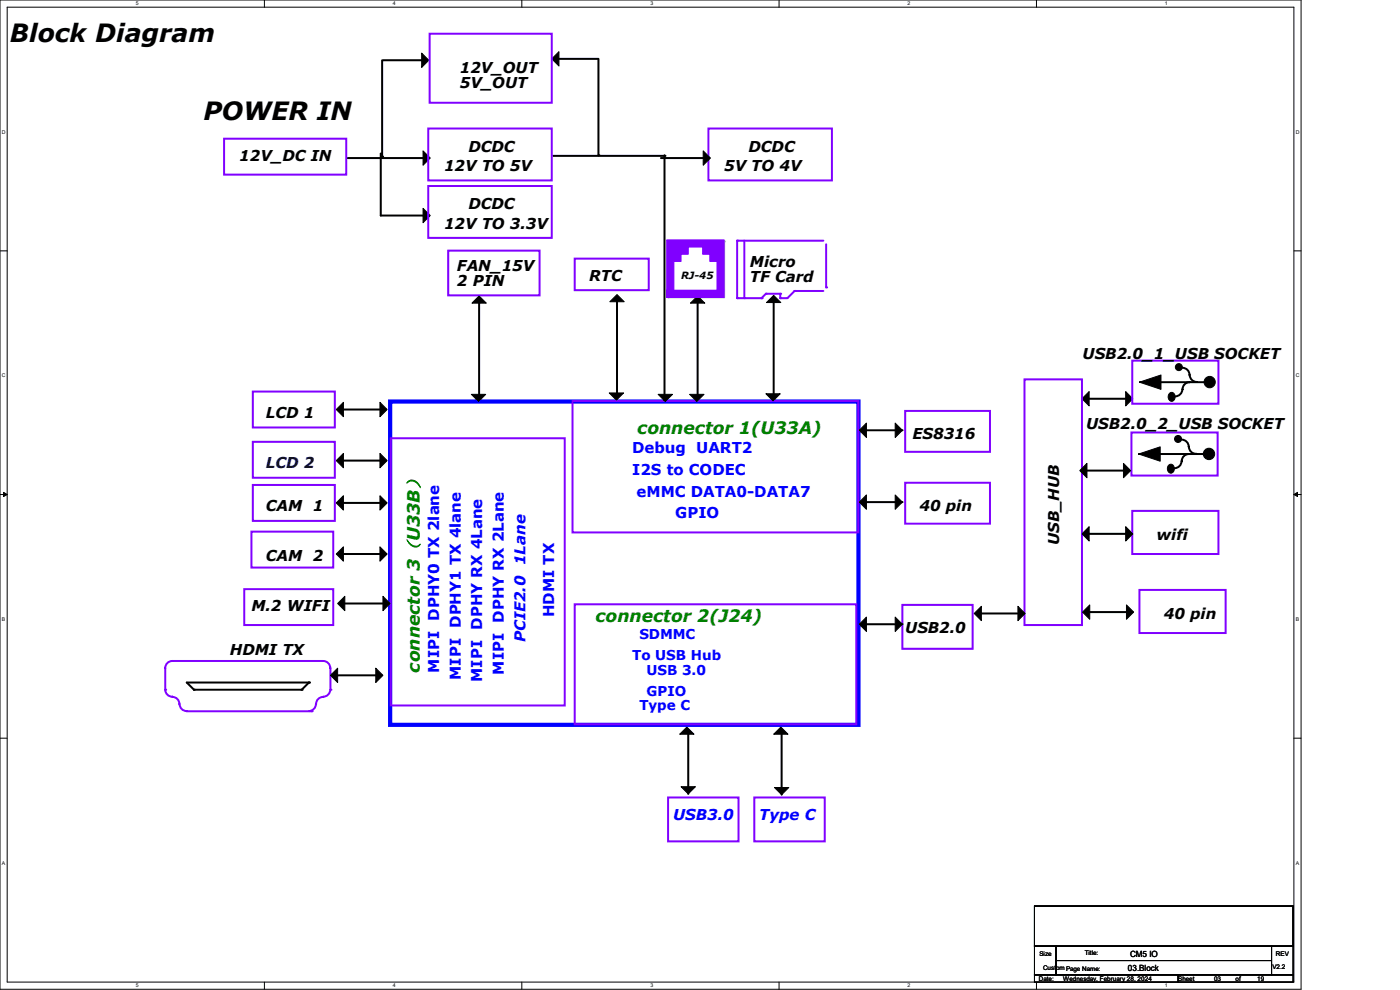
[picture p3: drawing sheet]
<svg xmlns="http://www.w3.org/2000/svg" width="297mm" height="210mm" viewBox="0 0 297 210" stroke-linecap="round" stroke-linejoin="round" font-family="sans-serif">
<g fill="none" stroke="#000" stroke-width=".21">
<path d="M0 0h276v209.8h-276zM1.5 1.5h273v206.8h-273zM56.1 0v1.5M89.5 11.3l1.5 1.5-1.5 1.5zM110.7 0v1.5M118.6 11v3l-1.5-1.5zM165.3 0v1.5M219.9 0v1.5M89.7 32l1.6 1.5-1.6 1.6zM0 53.2h1.5M274.5 53.2h1.5M0 104.9h1.5"/>
<path d="M.8 104.4l.7 .5-.7 .4zM274.5 104.9l.8-.5v.9zM274.5 104.9h1.5M0 156.6h1.5M274.5 156.6h1.5M56.1 208.3v1.5M110.7 208.3v1.5M165.3 208.3v1.5M219.9 208.3v1.5"/>
</g>
<g fill="#000">
<path d="M.8 104.4l.7 .5-.7 .4zM274.5 104.9l.8-.5v.9z"/>
<path d="M89.5 11.3l1.5 1.5-1.5 1.5z" fill-rule="evenodd"/>
<path d="M118.6 11v3l-1.5-1.5z" fill-rule="evenodd"/>
<path d="M89.7 32l1.6 1.5-1.6 1.6z" fill-rule="evenodd"/>
</g>
<path d="M81.1 12.8h9.4M117.5 12.5h9.5M73.7 33.5h17.1M117.3 33.1h23.7" fill="none" stroke="#000" stroke-width=".42"/>
<g fill="#000">
<circle cx="90.5" cy="12.8" r=".21"/>
<circle cx="117.5" cy="12.5" r=".21"/>
<circle cx="90.8" cy="33.5" r=".21"/>
<circle cx="141" cy="33.1" r=".21"/>
</g>
<path d="M82.8 85.2h99.3v68.6h-99.3z" fill="none" stroke="#00f" stroke-width=".89"/>
<path d="M175.3 51.8v9.2M82.9 93h36.9v56.6h-36.9zM121.5 85h60.6v27.9h-60.6zM121.9 128.2h59.8v25.4h-59.8z" fill="none" stroke="#8000ff" stroke-width=".42"/>
<circle cx="175.3" cy="61" r=".21" fill="#8000ff"/>
<g fill="#000">
<path d="M130.9 62.5l1.5 1.5h-3z" fill-rule="evenodd"/>
<path d="M71.3 86.9l1.6-1.6v3.1z" fill-rule="evenodd"/>
<path d="M71.3 97.7l1.6-1.5v3z" fill-rule="evenodd"/>
<path d="M80.6 85.3l1.5 1.6-1.5 1.5z" fill-rule="evenodd"/>
<path d="M80.6 96.2l1.5 1.5-1.5 1.5z" fill-rule="evenodd"/>
<path d="M129.2 83.4h3.1l-1.5 1.5z" fill-rule="evenodd"/>
<path d="M139.6 83.7h3.1l-1.6 1.5z" fill-rule="evenodd"/>
<path d="M229.1 99.8l1.5-1.5v3z" fill-rule="evenodd"/>
<path d="M229.5 84.6l1.6-1.5v3z" fill-rule="evenodd"/>
<path d="M238.3 98.3l1.6 1.5-1.6 1.5z" fill-rule="evenodd"/>
<path d="M238.8 83.1l1.5 1.5-1.5 1.5z" fill-rule="evenodd"/>
<path d="M241.6 96.3l4.5-1.5v3l-4.5-1.5h1.5z" fill-rule="evenodd"/>
<path d="M241.7 81.1l4.6-1.6v3.1l-4.6-1.5h1.5z" fill-rule="evenodd"/>
<path d="M247.9 98.7a.74 .74 0 0 1 .9-.1 .74 .74 0 0 1 .3 .8 .76 .76 0 0 1-.7 1 .76 .76 0 0 1-.8-1z" fill-rule="evenodd"/>
<path d="M248 83.5a.74 .74 0 0 1 .9-.2 .74 .74 0 0 1 .4 .9 .76 .76 0 0 1-.7 .9 .76 .76 0 0 1-.8-.9z" fill-rule="evenodd"/>
<path d="M229.5 113.2l1.6-1.5v3.1z" fill-rule="evenodd"/>
<path d="M238.8 111.7l1.5 1.5-1.5 1.6z" fill-rule="evenodd"/>
<path d="M182.3 132.4l1.5-1.5v3z" fill-rule="evenodd"/>
<path d="M189.9 130.9l1.5 1.5-1.5 1.5z" fill-rule="evenodd"/>
<path d="M208.2 128.6v3.1l-1.5-1.6z" fill-rule="evenodd"/>
<path d="M215.9 128.6l1.6 1.5-1.6 1.6z" fill-rule="evenodd"/>
<path d="M229.7 129.8l1.5-1.5v3.1z" fill-rule="evenodd"/>
<path d="M239 128.3l1.5 1.5-1.5 1.6z" fill-rule="evenodd"/>
<path d="M144.2 155.7l1.5-1.5 1.5 1.5z" fill-rule="evenodd"/>
<path d="M164.1 155.7l1.6-1.5 1.5 1.5z" fill-rule="evenodd"/>
<path d="M164.3 167h3l-1.5 1.6z" fill-rule="evenodd"/>
<circle cx="250.1" cy="77.9" r=".74"/>
<circle cx="249.9" cy="93.1" r=".74"/>
<circle cx="256.5" cy="96.3" r="1.21"/>
<circle cx="256.6" cy="81" r="1.2"/>
</g>
<g fill="none" stroke="#000" stroke-width=".21">
<path d="M130.9 62.5l1.5 1.5h-3zM71.3 86.9l1.6-1.6v3.1zM71.3 97.7l1.6-1.5v3zM80.6 85.3l1.5 1.6-1.5 1.5zM80.6 96.2l1.5 1.5-1.5 1.5zM129.2 83.4h3.1l-1.5 1.5zM139.6 83.7h3.1l-1.6 1.5zM229.1 99.8l1.5-1.5v3zM229.5 84.6l1.6-1.5v3zM238.3 98.3l1.6 1.5-1.6 1.5zM238.8 83.1l1.5 1.5-1.5 1.5zM241.6 96.3l4.5-1.5v3l-4.5-1.5h1.5z"/>
<path d="M241.7 81.1l4.6-1.6v3.1l-4.6-1.5h1.5zM247.9 98.7a.74 .74 0 0 1 .9-.1 .74 .74 0 0 1 .3 .8 .76 .76 0 0 1-.7 1 .76 .76 0 0 1-.8-1zM248 83.5a.74 .74 0 0 1 .9-.2 .74 .74 0 0 1 .4 .9 .76 .76 0 0 1-.7 .9 .76 .76 0 0 1-.8-.9zM229.5 113.2l1.6-1.5v3.1zM238.8 111.7l1.5 1.5-1.5 1.6zM182.3 132.4l1.5-1.5v3zM189.9 130.9l1.5 1.5-1.5 1.5zM208.2 128.6v3.1l-1.5-1.6zM215.9 128.6l1.6 1.5-1.6 1.6zM229.7 129.8l1.5-1.5v3.1zM239 128.3l1.5 1.5-1.5 1.6zM144.2 155.7l1.5-1.5 1.5 1.5z"/>
<path d="M164.1 155.7l1.6-1.5 1.5 1.5zM164.3 167h3l-1.5 1.6z"/>
<circle cx="250.1" cy="77.9" r=".74"/>
<circle cx="249.9" cy="93.1" r=".74"/>
<circle cx="256.5" cy="96.3" r="1.21"/>
<circle cx="256.6" cy="81" r="1.2"/>
</g>
<g fill="none" stroke="#000" stroke-width=".42">
<path d="M81.1 13v20.2M127 12.7v20.2M141 32.9v52M130.9 63.8v20.3M250.9 78a1.5 1.5 0 0 1 1.4 1.5M252.4 79.5a1.5 1.5 0 0 0 1.5 1.5M72.6 86.9h9.1M72.6 97.7h9.1M230.3 99.8h9.1M230.7 84.6h9.2M243.1 96.3h12.2M243.2 81.1h12.2"/>
<path d="M250.7 97.8a1.5 1.5 0 0 1-1.5 1.5M250.7 93.3a1.5 1.5 0 0 1 1.5 1.5M250.8 82.6a1.5 1.5 0 0 1-1.5 1.5M252.2 94.8a1.5 1.5 0 0 0 1.5 1.5M252.2 96.3a1.5 1.5 0 0 0-1.5 1.5M252.4 81.1a1.5 1.5 0 0 0-1.5 1.5M230.7 113.2h9.2M182.7 132.4h8.6M207.9 130.1h9.1M230.9 129.8h9.1"/>
</g>
<g fill="#000">
<circle cx="81.1" cy="33.2" r=".21"/>
<circle cx="127" cy="32.9" r=".21"/>
<circle cx="81.7" cy="97.7" r=".21"/>
<circle cx="81.7" cy="86.9" r=".21"/>
<circle cx="130.9" cy="84.1" r=".21"/>
<circle cx="141" cy="84.9" r=".21"/>
<circle cx="239.4" cy="99.8" r=".21"/>
<circle cx="239.9" cy="84.6" r=".21"/>
<circle cx="243.1" cy="96.3" r=".21"/>
<circle cx="243.2" cy="81.1" r=".21"/>
<circle cx="239.9" cy="113.2" r=".21"/>
<circle cx="191.3" cy="132.4" r=".21"/>
<circle cx="217" cy="130.1" r=".21"/>
<circle cx="240" cy="129.8" r=".21"/>
</g>
<path d="M91.1 7.2h26v14.6h-26zM47.5 29.4h25.9v7.6h-25.9zM90.8 27.3h26.3v11h-26.3zM95.1 53.2h19.4v9.5h-19.4zM121.9 54.9h15.7v6.7h-15.7zM240.2 76.5h18.3v9.1h-18.3zM53.6 83.1h17.4v7.6h-17.4zM217.3 80.5h12.2v52.1h-12.2zM240 91.7h18.3v9.2h-18.3zM240.2 108.4h18.3v9.1h-18.3zM191.4 128.3h14.9v9.3h-14.9zM36.6 140.2h32a1.5 1.5 0 0 1 1.5 1.5" fill="none" stroke="#8000ff" stroke-width=".42"/>
<circle cx="36.6" cy="140.2" r=".21" fill="#8000ff"/>
<path d="M39.6 144.8h25.9l-1.5 1.5h-22.9z" fill="none" stroke="#000" stroke-width=".42"/>
<g fill="#000">
<circle cx="41.1" cy="146.3" r=".21"/>
<circle cx="64" cy="146.3" r=".21"/>
<circle cx="65.5" cy="144.8" r=".21"/>
</g>
<path d="M36.6 140.2a1.5 1.5 0 0 0-1.5 1.5v4.6a1.5 1.5 0 0 0 1.5 1.5 1.57 1.57 0 0 1 1.5 1.6 1.57 1.57 0 0 0 1.5 1.4M70.1 146.3a1.89 1.89 0 0 1-2 1.6 1.51 1.51 0 0 0-1 1.5 1.6 1.6 0 0 1-1.6 1.4" fill="none" stroke="#8000ff" stroke-width=".42"/>
<circle cx="35.1" cy="146.3" r=".21" fill="#8000ff"/>
<path d="M70.1 141.7v4.6" fill="none" stroke="#8000ff" stroke-width=".42"/>
<circle cx="70.1" cy="146.3" r=".21" fill="#8000ff"/>
<path d="M80.8 32.6v13.1h10M140.2 33.5h10.1M72.6 106.7h9.1M72.6 117.5h9.1M72.9 128h9.4M71.3 143.3h9.5M146 155v13.4M165.8 155.2v13.4" fill="none" stroke="#000" stroke-width=".42"/>
<g fill="#000">
<circle cx="80.8" cy="32.6" r=".21"/>
<circle cx="150.3" cy="33.5" r=".21"/>
<circle cx="90.8" cy="45.7" r=".21"/>
<circle cx="81.7" cy="117.5" r=".21"/>
<circle cx="81.7" cy="106.7" r=".21"/>
<circle cx="82.3" cy="128" r=".21"/>
<circle cx="80.8" cy="143.3" r=".21"/>
<circle cx="146" cy="155" r=".21"/>
<circle cx="165.8" cy="155.2" r=".21"/>
</g>
<path d="M90.8 39.5h26.3v11h-26.3zM150.3 27.3h26.2v11h-26.2zM53.6 93.7h17.4v7.6h-17.4zM53.3 112.8h17.4v7.6h-17.4zM53.6 102.9h17.4v7.6h-17.4zM51.8 125h18.9v7.6h-18.9zM241.7 125.1h18.3v9.2h-18.3zM39.6 150.9h26.5M141.7 169.2h15v9.3h-15zM160 169.2h15v9.3h-15z" fill="none" stroke="#8000ff" stroke-width=".42"/>
<g fill="#000">
<path d="M149.2 32l1.5 1.5-1.5 1.6z" fill-rule="evenodd"/>
<path d="M89.7 44.2l1.6 1.5-1.6 1.5z" fill-rule="evenodd"/>
<path d="M71.3 106.7l1.6-1.5v3z" fill-rule="evenodd"/>
<path d="M71.3 117.5l1.6-1.5v3z" fill-rule="evenodd"/>
<path d="M80.6 105.2l1.5 1.5-1.5 1.5z" fill-rule="evenodd"/>
<path d="M80.6 116l1.5 1.5-1.5 1.5z" fill-rule="evenodd"/>
<path d="M71.6 128l1.6-1.5v3z" fill-rule="evenodd"/>
<path d="M81.2 126.5l1.6 1.5-1.6 1.5z" fill-rule="evenodd"/>
<path d="M71.6 141.7v3.1l-1.5-1.5z" fill-rule="evenodd"/>
<path d="M79.7 141.7l1.5 1.6-1.5 1.5z" fill-rule="evenodd"/>
<path d="M144.5 166.9h3l-1.5 1.5z" fill-rule="evenodd"/>
</g>
<path d="M149.2 32l1.5 1.5-1.5 1.6zM89.7 44.2l1.6 1.5-1.6 1.5zM71.3 106.7l1.6-1.5v3zM71.3 117.5l1.6-1.5v3zM80.6 105.2l1.5 1.5-1.5 1.5zM80.6 116l1.5 1.5-1.5 1.5zM71.6 128l1.6-1.5v3zM81.2 126.5l1.6 1.5-1.6 1.5zM71.6 141.7v3.1l-1.5-1.5zM79.7 141.7l1.5 1.6-1.5 1.5zM144.5 166.9h3l-1.5 1.5z" fill="none" stroke="#000" stroke-width=".21"/>
<circle cx="66.1" cy="150.9" r=".21" fill="#8000ff"/>
<path d="M168.6 61.7h6.1" fill="none" stroke="#8000ff" stroke-width=".42"/>
<circle cx="168.6" cy="61.7" r=".21" fill="#8000ff"/>
<path d="M157.9 51.1v12.1" fill="none" stroke="#8000ff" stroke-width=".42"/>
<circle cx="157.9" cy="63.2" r=".21" fill="#8000ff"/>
<path d="M156.4 51.1h18.3" fill="none" stroke="#8000ff" stroke-width=".42"/>
<circle cx="156.4" cy="51.1" r=".21" fill="#8000ff"/>
<path d="M168.6 61.7l-1.6 1.5" fill="none" stroke="#8000ff" stroke-width=".42"/>
<circle cx="168.6" cy="61.7" r=".21" fill="#8000ff"/>
<path d="M165.5 63.2h1.5" fill="none" stroke="#8000ff" stroke-width=".42"/>
<circle cx="165.5" cy="63.2" r=".21" fill="#8000ff"/>
<path d="M162.5 62.3h3" fill="none" stroke="#8000ff" stroke-width=".42"/>
<circle cx="162.5" cy="62.3" r=".21" fill="#8000ff"/>
<path d="M165.5 62.3v.9" fill="none" stroke="#8000ff" stroke-width=".42"/>
<circle cx="165.5" cy="62.3" r=".21" fill="#8000ff"/>
<path d="M162.5 62.3l-1 .9" fill="none" stroke="#8000ff" stroke-width=".42"/>
<circle cx="161.5" cy="63.2" r=".21" fill="#8000ff"/>
<path d="M156.4 63.2h5.1" fill="none" stroke="#8000ff" stroke-width=".42"/>
<circle cx="161.5" cy="63.2" r=".21" fill="#8000ff"/>
<path d="M141.7 63.1h11.9" fill="none" stroke="#c0c0c0" stroke-width=".42"/>
<circle cx="141.7" cy="63.1" r=".21" fill="#c0c0c0"/>
<path d="M156.4 51.1v12.1" fill="none" stroke="#8000ff" stroke-width=".42"/>
<circle cx="156.4" cy="63.2" r=".21" fill="#8000ff"/>
<path d="M148 62.8l1.5 1.5h-3z" fill-rule="evenodd" fill="#000"/>
<path d="M148 62.8l1.5 1.5h-3z" fill="none" stroke="#000" stroke-width=".21"/>
<path d="M153.6 51.2v11.9" fill="none" stroke="#c0c0c0" stroke-width=".42"/>
<circle cx="153.6" cy="51.2" r=".21" fill="#c0c0c0"/>
<path d="M164.1 62.7l1.6 1.5h-3.1z" fill-rule="evenodd" fill="#000"/>
<path d="M164.1 62.7l1.6 1.5h-3.1z" fill="none" stroke="#000" stroke-width=".21"/>
<path d="M141.4 50.9h12.2v10.7h-1.5v-6.1h-1.5v-1.6h-1.5v-1.5h-3.1v1.5h-1.5v1.6h-1.5v6.1h-1.6z" fill-rule="evenodd" fill="#8000ff"/>
<path d="M141.4 50.9h12.2v10.7h-1.5v-6.1h-1.5v-1.6h-1.5v-1.5h-3.1v1.5h-1.5v1.6h-1.5v6.1h-1.6z" fill="none" stroke="#8000ff" stroke-width=".21"/>
<g fill="#000">
<path d="M146.3 83.7h3.1l-1.6 1.5z" fill-rule="evenodd"/>
<path d="M162.5 83.5h3l-1.5 1.5z" fill-rule="evenodd"/>
</g>
<path d="M146.3 83.7h3.1l-1.6 1.5zM162.5 83.5h3l-1.5 1.5z" fill="none" stroke="#000" stroke-width=".21"/>
<path d="M141.4 61.6h12.2v1.5h-12.2z" fill-rule="evenodd" fill="#8000ff"/>
<path d="M141.4 61.6h12.2v1.5h-12.2z" fill="none" stroke="#8000ff" stroke-width=".21"/>
<path d="M101.6 64.2v20.2M148 64.2v20.2M164.1 64v20.3M182.7 91.3h8.6M182.7 106.5h8.6" fill="none" stroke="#000" stroke-width=".42"/>
<g fill="#000">
<circle cx="101.6" cy="84.4" r=".21"/>
<circle cx="148" cy="84.4" r=".21"/>
<circle cx="164.1" cy="84.3" r=".21"/>
<circle cx="191.3" cy="91.3" r=".21"/>
<circle cx="191.3" cy="106.5" r=".21"/>
</g>
<g fill="#000">
<path d="M101.6 62.8l1.6 1.5h-3.1z" fill-rule="evenodd"/>
<path d="M100 83.7h3l-1.5 1.5z" fill-rule="evenodd"/>
<path d="M182.3 91.3l1.5-1.6v3.1z" fill-rule="evenodd"/>
<path d="M189.9 89.7l1.5 1.6-1.5 1.5z" fill-rule="evenodd"/>
<path d="M182.3 106.5l1.5-1.5v3z" fill-rule="evenodd"/>
<path d="M189.9 105l1.5 1.5-1.5 1.5z" fill-rule="evenodd"/>
</g>
<g fill="none" stroke="#000" stroke-width=".21">
<path d="M101.6 62.8l1.6 1.5h-3.1zM100 83.7h3l-1.5 1.5zM182.3 91.3l1.5-1.6v3.1zM189.9 89.7l1.5 1.6-1.5 1.5zM182.3 106.5l1.5-1.5v3zM189.9 105l1.5 1.5-1.5 1.5zM219.5 192.2h54.8v8.5h-54.8zM219.5 200.7h4.5v6.1h-4.5zM219.5 206.8h30.4v1.5h-30.4zM224 200.7h45.7v3.1h-45.7zM224 203.8h45.7v3h-45.7zM249.9 206.8h24.4v1.5h-24.4z"/>
<path d="M269.7 200.7h4.6v6.1h-4.6z"/>
</g>
<path d="M192 87.2h18v8.6h-18zM192 102.4h18v8.7h-18z" fill="none" stroke="#8000ff" stroke-width=".42"/>
<g font-size="5.3">
<text x="2.1" y="8.8">Block Diagram</text>
<text x="43.1" y="25.4">POWER IN</text>
</g>
<g font-size="3.6" fill="#008000">
<text x="135.2" y="92.1">connector 1(U33A)</text>
<text x="126.3" y="132">connector 2(J24)</text>
<text x="89.1" y="142.7" transform="rotate(-90 89.1 142.7)">connector 3（U33B）</text>
</g>
<g font-size="3.2">
<text x="97.5" y="15.4">12V_OUT</text>
<text x="97.5" y="18.6">5V_OUT</text>
<text x="50.8" y="34.2">12V_DC IN</text>
<text x="99.4" y="32.2">DCDC</text>
<text x="158.8" y="32.2">DCDC</text>
<text x="94.2" y="36.3">12V TO 5V</text>
<text x="153.6" y="36.3">5V TO 4V</text>
<text x="99.4" y="44.4">DCDC</text>
<text x="94.2" y="48.5">12V TO 3.3V</text>
<text x="96.9" y="57.5">FAN_15V</text>
<text x="125" y="59.6">RTC</text>
<text x="159.1" y="56.7">Micro</text>
<text x="159.1" y="59.9">TF Card</text>
<text x="96.9" y="60.7">2 PIN</text>
<text x="229.7" y="76.2">USB2.0_1_USB SOCKET</text>
<text x="56.4" y="88.6">LCD 1</text>
<text x="193.5" y="93.1">ES8316</text>
<text x="230.4" y="91">USB2.0_2_USB SOCKET</text>
<text x="56.4" y="108.4">CAM 1</text>
<text x="195.1" y="108.4">40 pin</text>
<text x="56.4" y="119">CAM 2</text>
<text x="224.7" y="115.7" transform="rotate(-90 224.7 115.7)">USB_HUB</text>
<text x="245.4" y="114.5">wifi</text>
<text x="53.3" y="129.7">M.2 WIFI</text>
<text x="246.9" y="131.2">40 pin</text>
<text x="192" y="134.3">USB2.0</text>
<text x="48.8" y="138.9">HDMI TX</text>
</g>
<text font-size="3.2" fill="#000040" x="56.4" y="99.2">LCD 2</text>
<g font-size="3.2" fill="#00f">
<text x="134.1" y="96.2">Debug UART2</text>
<text x="134.1" y="100.8">I2S to CODEC</text>
<text x="135" y="105.3">eMMC DATA0-DATA7</text>
<text x="143.3" y="109.9">GPIO</text>
<text x="111.5" y="119.9" transform="rotate(-90 111.5 119.9)">1Lane</text>
<text x="117.6" y="130.9" transform="rotate(-90 117.6 130.9)">HDMI TX</text>
<text x="111.5" y="136.2" transform="rotate(-90 111.5 136.2)">PCIE2.0</text>
<text x="93.2" y="142.7" transform="rotate(-90 93.2 142.7)">MIPI DPHY0 TX 2lane</text>
<text x="106.9" y="143.1" transform="rotate(-90 106.9 143.1)">MIPI DPHY RX 2Lane</text>
<text x="97.7" y="144.2" transform="rotate(-90 97.7 144.2)">MIPI DPHY1 TX 4lane</text>
<text x="102.3" y="144.6" transform="rotate(-90 102.3 144.6)">MIPI DPHY RX 4Lane</text>
<text x="142.8" y="173.9">USB3.0</text>
<text x="161.1" y="173.9">Type C</text>
</g>
<g font-size="2.9" fill="#00f">
<text x="135.6" y="135.5">SDMMC</text>
<text x="134.1" y="140">To USB Hub</text>
<text x="137.2" y="143.1">USB 3.0</text>
<text x="137.2" y="147.7">GPIO</text>
<text x="135.6" y="150.7">Type C</text>
</g>
<text font-size="2.1" x="144.5" y="59.1">RJ-45</text>
<g font-size="1.8">
<text x="239.7" y="203">CM5 IIIO</text>
<text x="239.7" y="203">CM5 O</text>
<text x="239.3" y="205.9">03.Block</text>
</g>
<g font-size="1.4">
<text x="220.5" y="202.9">Size</text>
<text x="230.1" y="202.6">Title:</text>
<text x="270.7" y="202.9">REV</text>
<text x="220.4" y="208">Date:</text>
<text x="221.3" y="205.7">Cust</text>
<text x="224.1" y="205.7">om Page Name:</text>
<text x="225.6" y="208">Wednesday, February 28, 2024</text>
<text x="249.9" y="208">Sheet</text>
<text x="257.6" y="208">03</text>
<text x="262.1" y="208">of</text>
<text x="266.7" y="208">19</text>
<text x="269.9" y="205.6">V2.2</text>
</g>
<g font-size="1.1">
<text x="28.8" y="1.1">5</text>
<text x="83.4" y="1.1">4</text>
<text x="138" y="1.1">3</text>
<text x="192.5" y="1.1">2</text>
<text x="247.1" y="1.1">1</text>
<text x=".4" y="28.3">D</text>
<text x="274.9" y="28.3">D</text>
<text x=".4" y="80">C</text>
<text x="274.9" y="80">C</text>
<text x=".4" y="131.7">B</text>
<text x="274.9" y="131.7">B</text>
<text x=".4" y="183.4">A</text>
<text x="274.9" y="183.4">A</text>
<text x="28.8" y="209.5">5</text>
<text x="83.4" y="209.5">4</text>
<text x="138" y="209.5">3</text>
<text x="192.5" y="209.5">2</text>
<text x="247.1" y="209.5">1</text>
</g>
</svg>
